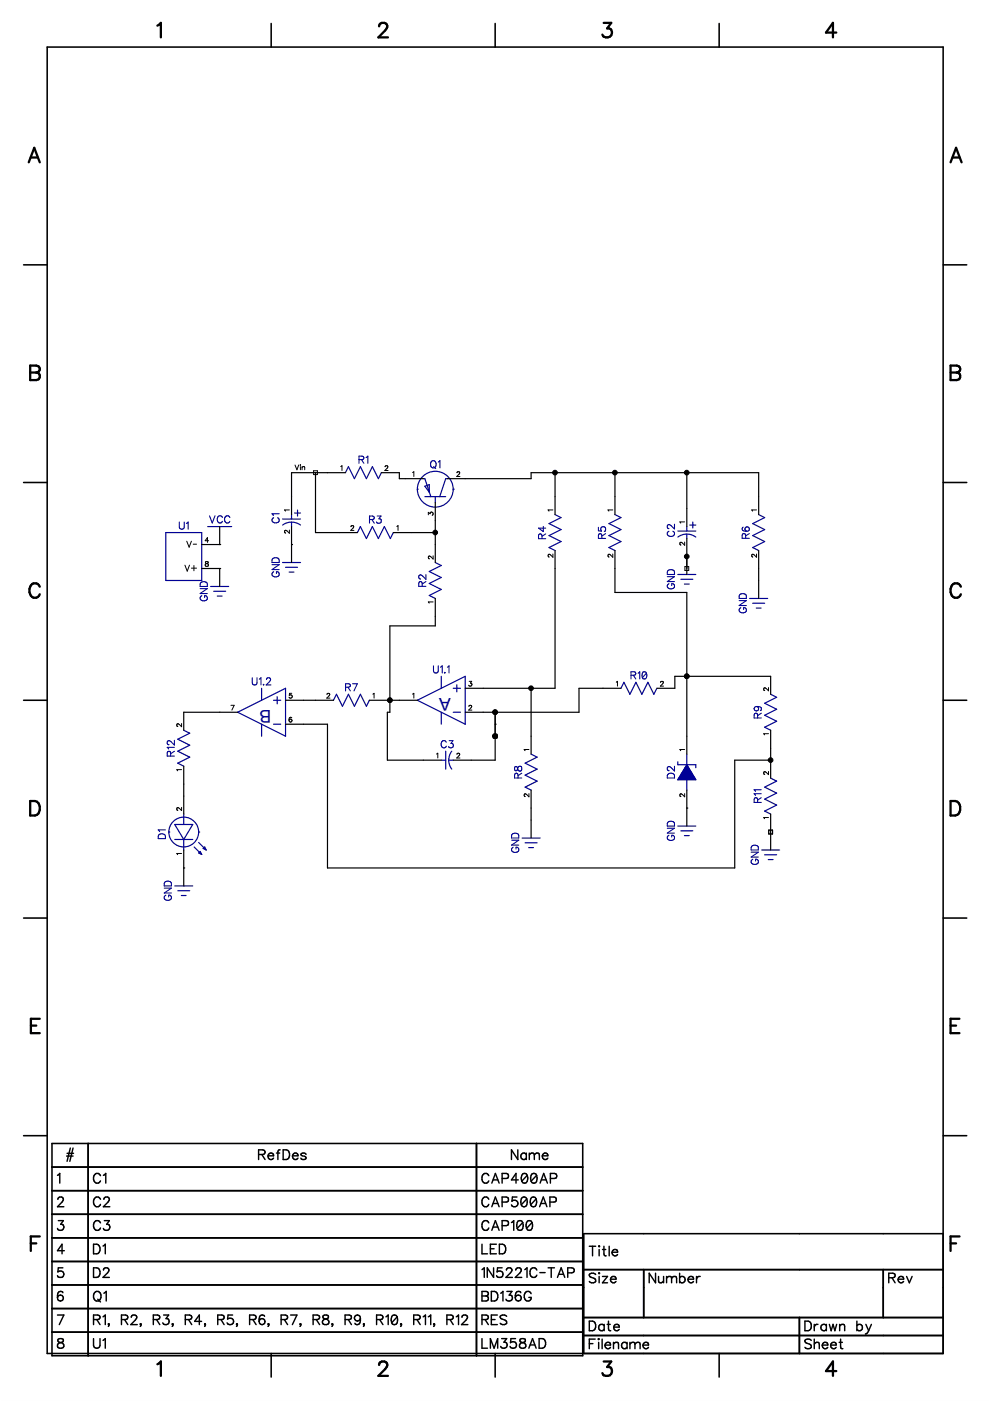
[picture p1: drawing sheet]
<svg xmlns="http://www.w3.org/2000/svg" width="210mm" height="297mm" viewBox="0 0 210 297" stroke-linecap="round" stroke-linejoin="round" font-family="sans-serif">
<g fill="#000" stroke="#000" stroke-width=".21">
<path d="M0 0h210v296.9h-210z"/>
<circle cx="92.3" cy="112.9" r=".49"/>
<circle cx="117.7" cy="100.2" r=".5"/>
<circle cx="130.4" cy="100.2" r=".5"/>
<circle cx="145.6" cy="100.2" r=".5"/>
<circle cx="145.6" cy="118" r=".5"/>
<circle cx="82.7" cy="148.5" r=".49"/>
<circle cx="105" cy="151" r=".5"/>
<circle cx="105" cy="156.1" r=".5"/>
<circle cx="112.6" cy="145.9" r=".49"/>
<circle cx="145.6" cy="143.4" r=".5"/>
<circle cx="163.4" cy="161.2" r=".5"/>
</g>
<path d="M0 0h209.9v296.9h-209.9z" fill="#fff" stroke="#fff" stroke-width=".21"/>
<g fill="none" stroke="#000" stroke-width=".21">
<path d="M62.6 98.6l.4 1 .3-1M63.6 98.6h.1M63.7 98.9v.7M64 98.9v.7M64 99.1l.3-.2 .3 .1v.6M66.5 99.8h.8v.8h-.8zM72.3 98.9l.2-.2v1.1M81.6 99a.31 .31 0 0 1 .3-.3 .31 .31 0 0 1 .3 .2l-.6 .9h.7M39.2 119.8l.5 1.3 .5-1.3M39.6 114.7l.5 1.3 .5-1.3M41 115.4h.7M41.1 119.9v1.1"/>
<path d="M43.6 119.1v.3a.42 .42 0 0 1 .5 .1 .42 .42 0 0 1 0 .5h-.5a.42 .42 0 0 1 0-.5 .42 .42 0 0 1 .5-.1v-.3zM44.2 114.6h-.7l.5-.6v1M61.4 112.4v.7l-.8-.7-.3 .2 .3 .4M61.4 108.1h-1.1l.2 .3M74.4 111.7l.2-.3 .4 .2-.6 .9h.6M84.1 111.6l.3-.2v1.1M87.5 100.2l.2-.2v1M90.8 109.2v-.6l.4 .3a.34 .34 0 0 1 .3-.3 .34 .34 0 0 1 .4 .3 .34 .34 0 0 1-.3 .4M91.8 117.8v.7l-.8-.6-.2 .4 .2 .2M96.9 100.2l.4-.2 .2 .3-.7 .7h.7M117.2 108.1h-1l.2 .3M117.2 117.5v.6l-.8-.6-.2 .4 .2 .2"/>
<path d="M129.9 108.1h-1l.2 .3M129.9 117.5v.6l-.8-.6-.2 .4 .2 .2M145.2 110.7h-1.1l.2 .2M145.2 114.9v.7l-.8-.6-.3 .2 .3 .4M160.4 108.1h-1l.2 .3M160.4 117.5v.6l-.8-.6-.2 .4 .2 .2M40.6 120.5h1.1M91.8 127.6h-1l.2 .3M145.2 120.1h.8v.8h-.8zM37.7 154h.1M38.5 153.4v.7l-.7-.7a.3 .3 0 0 0-.3 .3 .3 .3 0 0 0 .2 .3M49 149.5h.6l-.4 1.1"/>
<path d="M61.3 152.7l.3 .4 .3-.3M61.3 152.7l.3-.2 .3 .2M61.9 147h-.5l-.1 .4a.36 .36 0 0 1 .6 0 .36 .36 0 0 1-.1 .6 .36 .36 0 0 1-.5-.2M61.9 152.2l-.3-.1a.48 .48 0 0 0-.3 .6M61.9 152.7v.1M69.3 147.2l.2-.2 .4 .2-.6 .8h.7M79.1 147.2l.2-.2v1M87.5 147.2l.2-.2v1M92.6 159.9l.2-.2v1M96.9 159.9l.4-.2 .2 .3-.7 .7h.7M99.4 149.8a.31 .31 0 0 1 .3-.3 .31 .31 0 0 1 .3 .2l-.6 .9h.7M99.5 144.5h.5l-.3 .3a.34 .34 0 0 1 .3 .6 .34 .34 0 0 1-.6-.1"/>
<path d="M104.6 155.7h.8v.8h-.8zM112.1 158.9h-1l.2 .3M130.7 144.6l.2-.1v1M140.1 144.7l.2-.2 .3 .1-.6 .9h.7M145.2 158.9h-1.1l.2 .3M162.9 145.8v.7l-.8-.7-.2 .4 .3 .2M162.9 155.6h-1l.2 .2M37.7 171.8h.1M38.5 171.2v.7l-.7-.7-.3 .2 .2 .4M38.5 163.2h-1l.2 .2M112.1 168.3v.6l-.7-.6a.3 .3 0 0 0-.3 .3 .3 .3 0 0 0 .2 .3h.1M145.2 168.3v.6l-.8-.6a.3 .3 0 0 0-.3 .3 .3 .3 0 0 0 .2 .3h.1"/>
<path d="M162.9 163.6v.6l-.7-.6a.3 .3 0 0 0-.3 .3 .3 .3 0 0 0 .2 .3h.1M162.9 173.3h-1l.2 .3M163 176h.8v.8h-.8zM38.5 181h-1l.2 .2"/>
</g>
<g fill="none" stroke="#000" stroke-width=".25">
<path d="M42.8 115.5h3.8M46.6 115.5h.1M46.6 111.6v3.9M61.8 115.5h.1M61.8 111.6v7.7M66.9 100.2v12.7h8.9M73.2 100.2h-11.4v8.9M80.9 100.2h3.8v1.3h5.1M83.4 112.9h8.9M92.3 106.6v12.7M94.8 101.5h17.8v-1.3h48.3v8.9M117.7 100.2v8.9"/>
<path d="M117.7 116.7v29.2h-19.1M130.4 116.7v8.9h15.2v34.3M130.4 100.2v8.9M145.6 118h.1M145.6 100.2v11.4M145.6 114.2v7.6M160.9 116.7v10.2M42.8 120.5h3.8M46.6 120.5h.1M46.6 120.5v3.8M92.3 126.9v5.8h-9.6v18.3h-.6v10.2h11.5M50.4 151h-11.4v3.8"/>
<path d="M60.5 153.6h8.9v30.4h86.4v-22.8h7.6M60.5 148.5h10.2M78.3 148.5h10.2M82.7 148.5h.1M105 153.6h.1M105 156.1h.1M105 151v10.2h-8.9M112.6 145.9v14M131.7 145.9h-8.9v5.1h-24.2M139.3 145.9h3.8v-2.5h20.3v3.8M163.4 154.8v10.2M39 162.4v10.2"/>
<path d="M112.6 167.5v10.2M145.6 171.3h.1M145.6 167.5v7.6M163.4 172.6v7.6M39 184h.1M39 180.2v7.6"/>
</g>
<g fill="none" stroke="#000096" stroke-width=".23">
<path d="M76.1 97.4h.9l.2-.4-.4-.3h-.7v1.5M76.6 97.4l.6 .8M77.6 97l.4-.3v1.5M91.6 97.8a.71 .71 0 0 1 .9 .6 .71 .71 0 0 1-.9 .7l-.3-.5v-.6zM91.9 98.9l.5 .5M92.9 98l.4-.3v1.5M38 110.7v1.1l.1 .2 .4 .2 .5-.2 .1-1.3M39.5 111l.4-.3v1.5M44.4 109.4l.6 1.5 .6-1.5M47.2 109.7a.56 .56 0 0 0-.7-.3 .56 .56 0 0 0-.4 .5v.4a.56 .56 0 0 0 .4 .6 .56 .56 0 0 0 .7-.4M48.7 109.7a.63 .63 0 0 0-.8-.3 .63 .63 0 0 0-.3 .9 .58 .58 0 0 0 .5 .6 .58 .58 0 0 0 .6-.4M57.7 119.7h1.5l-1.5 1.1h1.5"/>
<path d="M57.9 118.4l.4-.2 .7 .2 .2 .4v.5h-1.5v-.5zM58 109.8a.56 .56 0 0 0-.3 .6 .56 .56 0 0 0 .6 .5 .64 .64 0 0 0 .8-.2 .64 .64 0 0 0-.1-.9h-.2M59.2 108.9h-1.5l.3 .4M78.3 110.1h.9l.2-.3-.1-.2-1-.2v1.5M78.9 110.1l.5 .8M80 109.4h.8l-.5 .6a.52 .52 0 0 1 .5 .5 .52 .52 0 0 1-.4 .5 .52 .52 0 0 1-.6-.3M114.9 114.2l-.1-.9h-.5l-.1 .9h1.5M115.2 111.6v1.1l-1-.7h1.5M115.7 113.2l-.8 .5M126.9 111.8v.7l.6 .1a.54 .54 0 0 1 0-.8 .54 .54 0 0 1 .8 .1 .54 .54 0 0 1-.2 .8M127.6 114.2l-.1-.9-.2-.2-.3 .1-.1 1h1.5M128.4 113.1l-.8 .6"/>
<path d="M141.8 112.6a.56 .56 0 0 0-.3 .7 .56 .56 0 0 0 .6 .4 .64 .64 0 0 0 .8-.2 .64 .64 0 0 0-.1-.8l-.2-.1M143 111.1v1.1l-.7-.8-.5-.2-.3 .3v.3l.3 .3M157.6 111.8a.44 .44 0 0 0-.2 .6l1 .2M158.1 114.1l-.1-.8-.2-.2-.3 .1-.1 .9h1.5M158.9 113.1l-.8 .5M42.4 124.8h1.6l-1.6 1h1.6M42.5 123.6a.85 .85 0 0 1 1.5 .2v.5h-1.6zM42.8 126.3a.56 .56 0 0 0-.4 .6 .56 .56 0 0 0 .6 .5 .63 .63 0 0 0 .8-.2 .63 .63 0 0 0 0-.8l-.4-.1v.4M58 121.2a.56 .56 0 0 0-.3 .7 .56 .56 0 0 0 .6 .4 .63 .63 0 0 0 .8-.2 .63 .63 0 0 0-.1-.8l-.4-.1v.4M89.5 124.3l-.1-.8-.2-.2-.3 .1-.1 .9h1.5M90.3 121.8v1l-.7-.7-.5-.2-.2 .1-.1 .5 .4 .3M90.3 123.3l-.8 .5"/>
<path d="M141.5 122.3h1.5l-1.5 1h1.5M141.6 121.1a.86 .86 0 0 1 1.4 .2v.5h-1.5zM141.8 123.8a.56 .56 0 0 0-.3 .6 .56 .56 0 0 0 .6 .5 .63 .63 0 0 0 .8-.2 .63 .63 0 0 0-.1-.9h-.4v.3M156.7 127.3h1.5l-1.5 1.1h1.5M156.8 126.1a.86 .86 0 0 1 1.4 .3v.5h-1.5zM157.1 128.8a.56 .56 0 0 0-.4 .7 .56 .56 0 0 0 .6 .4 .63 .63 0 0 0 .8-.1 .63 .63 0 0 0-.1-.9l-.3-.1v.4M37 157v1l-.7-.7-.5-.3-.3 .3v.3l.3 .3M37 159.3l-.8 .5M37 158.5h-1.5l.3 .3M53.5 143.7v1.1a.51 .51 0 0 0 .5 .4 .51 .51 0 0 0 .5-.4v-1.1M55 144l.3-.3v1.5M55.9 145.1v.1z"/>
<path d="M56.5 144.1l.3-.4h.3l.3 .3-.2 .5-.8 .7h1M73.3 145.7l.8-.1 .2-.2-.1-.3-.9-.1v1.5M73.8 145.7l.5 .8M74.7 145h1.1l-.8 1.5M91.9 141.2v1.1a.51 .51 0 0 0 .5 .4 .51 .51 0 0 0 .5-.4v-1.1M93.4 141.5l.4-.3v1.5M94.3 142.6v.1zM94.6 157.4a.57 .57 0 0 0-.6-.4 .57 .57 0 0 0-.5 .6 .64 .64 0 0 0 .2 .8 .64 .64 0 0 0 .8 0l.1-.2M94.9 141.5l.3-.3v1.5M95.2 157h.8l-.4 .6a.51 .51 0 0 1 .4 .8 .51 .51 0 0 1-.9-.1M133.8 143.2l.9-.1v-.5l-.9-.2v1.6M134.3 143.2l.5 .8"/>
<path d="M135.3 142.7l.3-.3v1.6M137.1 142.7a.46 .46 0 0 0-.5-.3 .46 .46 0 0 0-.4 .3v1M137.1 142.7v.4a.65 .65 0 0 1-.5 .9l-.4-.3M137.1 142.7l-.9 1M160.4 149.8a.71 .71 0 0 1 1 .6l-.2 .3M160.6 152.2v-.8l-.3-.2-.3 .1-.1 .9h1.5M161.4 151.2l-.8 .5M33.6 177.1a.86 .86 0 0 1 1.5 .2v.5h-1.6zM35.1 176h-1.6l.4 .3M36.2 160.3l-.1-.9-.2-.1-.4 .1v.9h1.5M108.5 178.1h1.5l-1.5 1.1h1.5M108.7 176.8l.4-.1 .7 .1 .1 .1 .1 .8h-1.5v-.5z"/>
<path d="M108.8 179.6a.56 .56 0 0 0-.3 .7 .56 .56 0 0 0 .6 .4 .63 .63 0 0 0 .8-.2 .63 .63 0 0 0-.1-.8l-.4-.1v.4M109.2 162.6a.5 .5 0 0 0 .3 .8l.3-.5a.44 .44 0 0 1 .4-.4 .44 .44 0 0 1 .4 .3l-.1 .6a.58 .58 0 0 1-.6-.1 .58 .58 0 0 1-.2-.6l-.2-.2zM109.8 165v-.9l-.3-.2-.2 .1-.2 1h1.5M110.6 163.9l-.8 .5M141.5 175.6h1.5l-1.5 1h1.5M141.6 164.2a.84 .84 0 0 1 1.4 .2v.6h-1.5zM141.6 174.4a.86 .86 0 0 1 1.4 .2v.5h-1.5zM141.8 177.1a.56 .56 0 0 0-.3 .6 .56 .56 0 0 0 .6 .5 .63 .63 0 0 0 .8-.2 .63 .63 0 0 0-.1-.8l-.4-.1v.4M143 162.5v1l-.7-.8-.5-.2-.2 .2-.1 .4 .4 .3M159.5 179.3l.3-.1 .8 .1 .2 .4v.5h-1.5v-.5zM160.6 170.1v-.8l-.3-.2-.3 .1-.1 .9h1.5M161.4 169.1l-.8 .5"/>
<path d="M161.4 168.3h-1.5l.3 .3M161.4 167.4h-1.5l.3 .4M34.8 188.3h1.5l-1.5 1h1.5M34.9 187.1a.86 .86 0 0 1 1.4 .2v.5h-1.5zM35.2 189.8a.56 .56 0 0 0-.4 .6 .56 .56 0 0 0 .6 .5 .63 .63 0 0 0 .8-.2 .63 .63 0 0 0-.1-.8l-.3-.1v.4M159.3 180.7h1.5l-1.5 1h1.5M159.6 182.2a.56 .56 0 0 0-.3 .6 .56 .56 0 0 0 .5 .5 .63 .63 0 0 0 .9-.2 .63 .63 0 0 0-.1-.9h-.4v.4"/>
<circle cx="158.4" cy="112.2" r=".47"/>
<circle cx="160.4" cy="150.3" r=".48"/>
</g>
<g fill="none" stroke="#000096" stroke-width=".25">
<path d="M35.1 112.9h7.7v10.2h-7.7zM44 111.6h5.1M59.9 110h3.8M59.9 119.3h3.8M59.9 111.3a3.2 3.2 0 0 1 3.8 0M61.8 109.1v.9M61.8 110.7v.9M62.4 108.8h1.3M63.1 108.1v1.3M73.2 100.2l.7-1.3 1.2 2.6 1.3-2.6 1.3 2.6 1.3-2.6 1.2 2.6 .7-1.3M75.8 112.9l.6-1.3 1.3 2.6 1.3-2.6 1.2 2.6 1.3-2.6 1.3 2.6 .6-1.3M88.5 103.7h.1"/>
<path d="M88.5 103.7a3.8 3.8 0 0 1 3.8-3.8 3.8 3.8 0 0 1 3.8 3.8M88.5 103.7a3.8 3.8 0 0 0 3.8 3.8 3.8 3.8 0 0 0 3.8-3.8M89.8 101.5h.3l1.2 3.8M90.1 105.3h4.4M90.1 103.1l.9-.3v1.6zM92.3 105.3v1.3M92.3 119.3l1.3 .6-2.6 1.3 2.6 1.2-2.6 1.3 2.6 1.3-2.6 1.2 1.3 .7M94.8 101.5h-.3l-1.3 3.8M96.1 103.7h.1M117.7 109.1l1.3 .6-2.6 1.3 2.6 1.3-2.6 1.3 2.6 1.2-2.6 1.3 1.3 .6M130.4 109.1l1.3 .6-2.6 1.3 2.6 1.3-2.6 1.3 2.6 1.2-2.6 1.3 1.3 .6M143.7 112.6h3.8"/>
<path d="M143.7 113.9a3.2 3.2 0 0 1 3.8 0M145.6 111.6v1M145.6 113.2v1M146.3 111.3h1.2M146.9 110.7v1.3M160.9 109.1l1.2 .6-2.5 1.3 2.5 1.3-2.5 1.3 2.5 1.2-2.5 1.3 1.3 .6M44.7 124.3h3.8M45.3 125.4h2.5M46.1 126.4h1M60.5 120.3h2.6M61.3 121.3h1M143.7 121.8h3.8"/>
<path d="M144.3 122.8h2.6M145.1 123.8h1M159 126.9h3.8M159.6 127.9h2.5M160.3 128.9h1.1M39 154.8l1.2 .7-2.5 1.2 2.5 1.3-2.5 1.3 2.5 1.2-2.5 1.3 1.3 .6M50.4 151l10.1-5.1v10.2zM55.5 145.9v2.6M55.5 153.6v2.5M58 153.6h1.5M58 148.5h1.5M58.8 147.7v1.5"/>
<path d="M70.7 148.5l.6-1.3 1.3 2.5 1.3-2.5 1.2 2.5 1.3-2.5 1.3 2.5 .6-1.2M88.5 148.5l10.1-5.1v10.2zM93.6 143.4v2.5M93.6 151v2.6M94.5 159.3v3.8M95.8 159.3a3.2 3.2 0 0 0 0 3.8M96.1 151h1.5M96.1 145.9h1.5M96.9 145.2v1.5M112.6 159.9l1.3 .6-2.6 1.3 2.6 1.3-2.6 1.2 2.6 1.3-2.6 1.3 1.3 .6M131.7 145.9l.6-1.2 1.3 2.5 1.2-2.5 1.3 2.5 1.3-2.5 1.2 2.5 .7-1.3M145.6 159.9v2.2"/>
<path d="M163.4 147.2l1.3 .6-2.6 1.3 2.6 1.3-2.6 1.2 2.6 1.3-2.6 1.3 1.3 .6M35.8 176.4h.1M35.8 176.4a3.2 3.2 0 0 1 3.2-3.2 3.2 3.2 0 0 1 3.1 3.2M35.8 176.4a3.2 3.2 0 0 0 3.2 3.2 3.2 3.2 0 0 0 3.1-3.2M37.1 178h3.8M37.1 174.8h3.8l-1.9 3.2zM39 172.6v2.2M39 178v2.2M41.2 179.6l1.6 1.6M42.1 176.4h.1M42.1 178.6l1.6 1.6M43.1 179.9l.3-.3 .3 .6z"/>
<path d="M93.6 161.2h.9M95.1 161.2h1M110.7 177.7h3.8M111.3 178.7h2.6M112.1 179.7h1M143.7 161.5v.6h3.8v.7M143.7 175.1h3.8M144.3 176.2h2.6M145.1 177.2h1M145.6 165.3v2.2M145.6 162.1l1.9 3.2h-3.8zM163.4 165l1.3 .6-2.6 1.3 2.6 1.3-2.6 1.2 2.6 1.3-2.6 1.3 1.3 .6"/>
<path d="M37.1 187.8h3.8M37.7 188.9h2.5M38.4 189.9h1.1M42.4 180.5l.4 .7-.7-.3zM161.5 180.2h3.8M162.1 181.2h2.6M162.9 182.2h1"/>
</g>
<path d="M145.6 162.1l1.9 3.2h-3.8z" fill="#000096" stroke="#000096" stroke-width=".21"/>
<g fill="none" stroke="#000" stroke-width=".3">
<path d="M12.2 249.2l.5-.4v2M12.3 254.3l.4-.5h.4l.2 .2a.62 .62 0 0 1-.1 .9l-1 1h1.3M12.4 258.8h1l-.5 .8a.69 .69 0 0 1 .6 1 .69 .69 0 0 1-1.2 0l-.1-.2M14.1 245.1h1.4M14.2 244.5h1.4M14.9 243.4l-.7 2.8M15.5 243.4l-.7 2.8M21.3 254.3a.76 .76 0 0 0-.9-.5 .76 .76 0 0 0-.6 .8 .84 .84 0 0 0 .3 1.1 .84 .84 0 0 0 1.1-.2l.1-.2M21.3 259.3a.76 .76 0 0 0-.9-.5 .76 .76 0 0 0-.6 .8 .9 .9 0 0 0 .2 .9 .9 .9 0 0 0 1 .3l.3-.5M21.3 249.3a.76 .76 0 0 0-.9-.5 .76 .76 0 0 0-.6 .8 .9 .9 0 0 0 .2 .9 .9 .9 0 0 0 1 .2l.3-.3M21.9 249.2l.5-.4v2M22 254.3l.1-.3a.65 .65 0 0 1 .9-.1l.1 .1a.62 .62 0 0 1-.2 .9l-1 1h1.4"/>
<path d="M22.1 258.8h1.1l-.6 .8a.69 .69 0 0 1 .6 1 .69 .69 0 0 1-1.2 0l-.1-.2M54.8 244.8h.9a.52 .52 0 0 0 .5-.6l-.5-.4h-.9v2M55.5 244.8l.7 1M56.8 245.1a.64 .64 0 0 0 .4 .7 .64 .64 0 0 0 .8-.3M57.1 244.6a.55 .55 0 0 1 .6-.1 .55 .55 0 0 1 .3 .6h-1.2zM58.6 244.5h.7M59.4 243.8l-.4 .1-.1 .3v1.6M60 243.8a1.11 1.11 0 0 1 1.3 .6 1.11 1.11 0 0 1-.3 1.3l-1 .1zM62 245.1a.64 .64 0 0 0 .4 .7 .64 .64 0 0 0 .8-.3M62.3 244.6a.55 .55 0 0 1 .6-.1 .55 .55 0 0 1 .3 .6h-1.2zM64.9 244.8a.62 .62 0 0 0-1.1 0l.3 .3 .7 .2 .1 .2a.63 .63 0 0 1-1.1 0M103.6 254.3a.75 .75 0 0 0-.8-.5 .75 .75 0 0 0-.6 .8 .89 .89 0 0 0 .2 1 .89 .89 0 0 0 1 .1l.2-.4"/>
<path d="M103.6 259.3a.75 .75 0 0 0-.8-.5 .75 .75 0 0 0-.6 .8 .89 .89 0 0 0 .2 1 .89 .89 0 0 0 1 .2l.2-.5M103.6 249.3a.75 .75 0 0 0-.8-.5 .75 .75 0 0 0-.6 .8 .89 .89 0 0 0 .2 1 .89 .89 0 0 0 1 .1l.2-.3M104.3 250.8l.7-2 .8 2M104.3 255.9l.7-2.1 .8 2.1M104.6 250.2h.9M104.6 255.2h.9M106.5 254.9l1.1-.1 .2-.3-.1-.5-.4-.2h-.8v2.1M106.5 259.9l1.1-.1 .2-.3-.1-.5-.4-.2h-.8v2.1M106.5 249.9l1.1-.1 .2-.3-.1-.5-.4-.2h-.8v2M108.4 259.2l.5-.4v2.1M109.6 253.8h-1l-.1 .9a.72 .72 0 0 1 1.1 0 .72 .72 0 0 1-.1 1.1 .72 .72 0 0 1-1.1-.4M109.8 243.8v2l-1.4-2v2"/>
<path d="M109.9 250.2h-1.5l1-1.4v2M110.8 259.2a.62 .62 0 0 0-.6-.4 .62 .62 0 0 0-.5 .4v1.2M110.8 259.2a1.04 1.04 0 0 1-.7 1.7l-.3-.1-.1-.4M110.8 259.2l-1.1 1.2M111.6 244.8a.65 .65 0 0 0-1-.1 .65 .65 0 0 0 0 .9 .65 .65 0 0 0 1-.1M111.6 244.5v1.3M111.7 254.2a.62 .62 0 0 0-.6-.4 .62 .62 0 0 0-.6 .4v1.2M111.7 254.2a1.04 1.04 0 0 1-.7 1.7l-.5-.5M111.7 254.2l-1.2 1.2M111.8 249.2a.62 .62 0 0 0-.6-.4 .62 .62 0 0 0-.6 .4v1.2M111.8 249.2a1.04 1.04 0 0 1-.7 1.6l-.5-.4M111.8 249.2l-1.2 1.2"/>
<path d="M112.2 244.9l.5-.4 .5 .1 .1 .3M112.2 244.5v1.3M112.8 259.2a.62 .62 0 0 0-.6-.4 .62 .62 0 0 0-.6 .4v1.2M112.8 259.2a1.04 1.04 0 0 1-.7 1.7l-.5-.5M112.8 259.2l-1.2 1.2M113.3 244.9l.5-.4 .5 .1 .1 1.2M113.3 244.9v.9M113.7 254.2a.62 .62 0 0 0-.6-.4 .62 .62 0 0 0-.6 .4v1.2M113.7 254.2a1.05 1.05 0 0 1-.7 1.7l-.3-.2-.2-.3M113.7 254.2l-1.2 1.2M113.8 249.2a.62 .62 0 0 0-.6-.4 .62 .62 0 0 0-.6 .4v1.2M113.8 249.2a1.04 1.04 0 0 1-.7 1.6l-.5-.4"/>
<path d="M113.8 249.2l-1.2 1.2M114.4 255.9l.8-2.1 .8 2.1M114.5 250.8l.8-2 .8 2M114.7 255.2h1M114.8 250.2h1M115 245.1a.64 .64 0 0 0 .4 .7 .64 .64 0 0 0 .8-.3M115.1 244.8a.57 .57 0 0 1 .6-.3 .57 .57 0 0 1 .5 .6h-1.2zM116.6 254.9l1.2-.1 .1-.3v-.5l-.4-.2h-.9v2.1M116.7 249.9l1.2-.1 .1-.3a.55 .55 0 0 0-.4-.7h-.9v2M12.2 278.8h1.3l-.9 2M13.3 268.8h-.9l-.1 .9a.72 .72 0 0 1 1.1-.1 .72 .72 0 0 1-.2 1.1 .72 .72 0 0 1-1-.2M13.3 274.1a.59 .59 0 0 0-.5-.3 .59 .59 0 0 0-.5 .4l-.1 1"/>
<path d="M13.6 265.2h-1.4l1-1.4v2M19.8 268.8h.7a1.08 1.08 0 0 1 .7 1 1.08 1.08 0 0 1-.7 1h-.7zM19.8 279.8h.9a.52 .52 0 0 0 .5-.6l-.5-.4h-.9v2M19.8 263.8h.7a1.08 1.08 0 0 1 .7 1 1.08 1.08 0 0 1-.7 1h-.7zM20 274.1l.2-.2a.97 .97 0 0 1 1.2 .4 .97 .97 0 0 1-.2 1.3 .77 .77 0 0 1-.9 .2 .77 .77 0 0 1-.5-.7zM20.5 279.8l.7 1M20.7 275.5l.6 .5M21.8 264.2l.5-.4v2M21.8 279.2l.5-.4v2M21.9 269.3l.1-.3a.65 .65 0 0 1 .9-.1l.1 .1a.66 .66 0 0 1-.2 .9l-1 .9h1.4M22 274.2l.5-.4v2M25.8 279.8l1.1-.1 .2-.3-.1-.4-.4-.2h-.8v2"/>
<path d="M26.4 279.8l.7 1M27.8 279.3l.1-.3a.66 .66 0 0 1 1 0v.6l-1.2 1.2h1.4M32.5 279.8h.9a.52 .52 0 0 0 .5-.6l-.5-.4h-.9v2M33.2 279.8l.7 1M34.7 278.8h1.1l-.6 .8a.68 .68 0 0 1 .5 1.1 .68 .68 0 0 1-1.2-.2M39.3 279.8h.9a.51 .51 0 0 0 .5-.6l-.5-.4h-.9v2M40 279.8l.7 1M46.2 279.8l1.1-.1 .2-.3-.1-.4-.4-.2h-.8v2M46.9 279.8l.6 1M49.3 278.8h-.9l-.1 .9a.73 .73 0 0 1 1 0 .73 .73 0 0 1-.1 1 .73 .73 0 0 1-1-.2M52.9 279.8h.9a.52 .52 0 0 0 .5-.6l-.5-.4h-.9v2M53.6 279.8l.7 1"/>
<path d="M56.1 279.1a.59 .59 0 0 0-.6-.3 .59 .59 0 0 0-.5 .4l-.1 1M59.6 279.8h.9a.51 .51 0 0 0 .5-.6l-.5-.4h-.9v2M60.3 279.8l.7 1M61.6 278.8h1.4l-1 2M66.4 279.8l1.2-.1a.44 .44 0 0 0 0-.8l-1.2-.1v2M67.1 279.8l.7 1M68.6 278.9a.39 .39 0 0 0 .2 .7 .73 .73 0 0 1 .8 .3 .73 .73 0 0 1-.1 .8 .82 .82 0 0 1-1.1-.2 1.02 1.02 0 0 1 1.1-1l.1-.4a.77 .77 0 0 0-1-.2zM73.2 279.8l1.1-.1 .2-.3-.1-.4-.4-.2h-.8v2M73.9 279.8l.6 1M76.4 279.5a.95 .95 0 0 1-.8 1.3l-.4-.2M79.8 279.8l1.2-.1 .2-.3-.1-.4-.4-.2h-.9v2M80.5 279.8l.7 1"/>
<path d="M81.8 279.2l.5-.4v2M84.2 279.2a.63 .63 0 0 0-.6-.4 .63 .63 0 0 0-.6 .4v1.3M84.2 279.2a1.8 1.8 0 0 1-.2 1.5 .65 .65 0 0 1-1-.2M84.2 279.2l-1.2 1.3M87.7 279.8h.9a.52 .52 0 0 0 .5-.6l-.5-.4h-.9v2M88.4 279.8l.7 1M89.7 279.2l.5-.4v2M90.8 279.2l.5-.4v2M94.8 279.8h.8a.51 .51 0 0 0 .5-.6l-.5-.4h-.8v2M95.4 279.8l.7 1M96.7 279.2l.5-.4v2M98 279.3v-.3a.66 .66 0 0 1 1.1 .2l-.3 .7-1 .9h1.4"/>
<path d="M102.2 273.8l1.2 .1 .1 .5-.1 .3-.3 .1a.54 .54 0 0 1 .4 .3 .54 .54 0 0 1-.1 .6l-1.2 .1zM102.2 279.8l1.2-.1 .1-.3-.1-.4-.3-.2h-.9v2M102.2 263.8v2h1.2M102.2 269.2l.5-.4v2M102.2 274.8h.9M102.9 279.8l.6 1M104 264.8h.8M104.2 273.8h.7a1.08 1.08 0 0 1 .7 1 1.08 1.08 0 0 1-.7 1h-.7zM104.2 279.8h.8M104.3 260.9l.7-2.1 .8 2.1M104.6 260.2h.9M104.7 268.8v2l-1.4-2v2"/>
<path d="M105.2 263.8h-1.2v2h1.2M105.4 278.8h-1.2v2h1.2M105.9 263.8h.6a1.08 1.08 0 0 1 .7 1 1.08 1.08 0 0 1-.7 1h-.6zM106.2 274.2l.4-.4v2M106.5 268.8h-1l-.1 .9a.72 .72 0 0 1 1.1 0 .72 .72 0 0 1-.2 1 .72 .72 0 0 1-1-.2M107.4 269.3l.4-.5 .5 .1a.45 .45 0 0 1 .1 .7l-1.1 1.2h1.3M107.4 279.1a.79 .79 0 0 0-1.3 .2l.4 .4a1.07 1.07 0 0 1 .9 .6v.3a.92 .92 0 0 1-1.3 0M107.5 273.8h1l-.5 .8a.68 .68 0 0 1 .6 .9 .68 .68 0 0 1-1.1 .2l-.2-.2M109.4 269.3l.4-.5h.3l.3 .2a.63 .63 0 0 1-.2 .9l-.9 .9h1.3M110.4 274.1a.59 .59 0 0 0-.5-.3 .59 .59 0 0 0-.5 .4l-.1 1M111.3 269.2l.4-.4v2M112.6 274.3a.75 .75 0 0 0-.8-.5 .75 .75 0 0 0-.6 .8 .89 .89 0 0 0 .1 .9 .89 .89 0 0 0 1 .2l.3-.3v-.3h-.5"/>
<path d="M113.8 269.3a.74 .74 0 0 0-.8-.5 .74 .74 0 0 0-.6 .8 .87 .87 0 0 0 .2 1 .87 .87 0 0 0 .9 .1l.3-.3M114.5 269.8h1.1M116.2 268.8h1.4M116.9 268.8v2M118.2 270.8l.8-2 .7 2M118.5 270.2h1M120.4 269.9h.8a.54 .54 0 0 0 .5-.7l-.5-.4h-.8v2M124.9 264.2h1.4M125.6 264.2v2.1M126.3 270.2a.77 .77 0 0 0-1.4 .2l.2 .3 1 .4 .2 .6a.91 .91 0 0 1-1.4 0M126.9 264.2h.2zM126.9 269.9h.2z"/>
<path d="M127 264.9v1.4M127 270.6v1.4M127.7 264.9h.7M127.7 270.6h1.1l-1.1 1.4h1.1M128 264.2v1.7l.1 .3 .4 .1M129.2 264.2v2.1M129.4 271.2a.65 .65 0 0 0 .4 .7 .65 .65 0 0 0 .8-.2M129.5 270.9a.57 .57 0 0 1 .7-.3 .57 .57 0 0 1 .4 .6h-1.2zM129.8 265.5a.65 .65 0 0 0 .4 .7 .65 .65 0 0 0 .7-.2M130.1 265l.2-.1a.5 .5 0 0 1 .6 .6h-1.1zM139 269.9v2.1l-1.4-2.1v2.1M139.6 270.6l.1 1.3 .5 .1 .5-.4"/>
<path d="M140.7 270.6v1.4M141.3 271l.5-.4 .5 .1 .1 .3M141.3 270.6v1.4M142.4 271l.5-.4 .5 .1 .1 1.3M142.4 271v1M144.1 270.9a.65 .65 0 0 1 1-.1 .65 .65 0 0 1 0 1 .65 .65 0 0 1-1-.1M144.1 269.9v2.1M145.9 271.2a.65 .65 0 0 0 .4 .7 .65 .65 0 0 0 .7-.2M146.2 270.7h.7l.1 .5h-1.1zM147.7 270.6v1.4M148.5 270.6a.62 .62 0 0 0-.8 .6M188.4 270.9l1.2-.1 .2-.3-.1-.4-.4-.2h-.9v2.1"/>
<path d="M189.1 270.9l.7 1.1M190.4 271.2a.65 .65 0 0 0 .4 .7 .65 .65 0 0 0 .8-.2M190.7 270.7l.2-.1a.53 .53 0 0 1 .7 .6h-1.2zM192.2 270.6l.6 1.4 .6-1.4M12.4 283.9a.39 .39 0 0 0 .2 .7 .73 .73 0 0 1 .8 .3 .73 .73 0 0 1-.1 .8 .8 .8 0 0 1-1.1-.2 .79 .79 0 0 1 1-.9 .39 .39 0 0 0 .1-.7zM19.8 283.8v1.5a.69 .69 0 0 0 .7 .6 .69 .69 0 0 0 .7-.6v-1.5M21.8 284.2l.5-.4v2M23 280.6v.2zM23.1 280.7l-.1 .5M29.8 280.6v.2zM29.9 280.7l-.2 .5M36.5 280.7h.2z"/>
<path d="M36.7 280.7l-.2 .5M42.7 280.2h-1.4l1-1.4v2M43.5 280.6v.2zM43.6 280.7l-.2 .5M50.2 280.6v.2zM50.3 280.7l-.2 .5M56.8 280.7h.2zM57 280.7l-.2 .5M63.6 280.7h.2zM63.8 280.7l-.2 .5M70.4 280.6v.2zM70.5 280.7l-.1 .5"/>
<path d="M77.1 280.6v.2zM77.2 280.7l-.1 .5M84.9 280.7h.2zM85.1 280.7l-.2 .5M91.9 280.7h.2zM92.1 280.7l-.2 .5M102.2 283.8v2h1.2M104 285.8v-2l.8 2 .7-2v2M106.4 283.8h1l-.6 .8a.69 .69 0 0 1 .6 1.1 .69 .69 0 0 1-1.2-.2M109.3 283.8h-1l-.1 .9a.73 .73 0 0 1 1.1 0 .73 .73 0 0 1-.1 1 .73 .73 0 0 1-1.1-.2M110.3 283.9a.41 .41 0 0 0 .2 .7 .75 .75 0 0 1 .8 .3 .75 .75 0 0 1 0 .8 .83 .83 0 0 1-1.2-.2 .82 .82 0 0 1 1-.9 .42 .42 0 0 0 .2-.7zM112.1 285.8l.8-2 .8 2"/>
<path d="M112.4 285.2h1M114.3 283.8h.7a1.08 1.08 0 0 1 .7 1 1.08 1.08 0 0 1-.7 1h-.7zM124.9 280.1h.7a1.09 1.09 0 0 1 .7 1 1.09 1.09 0 0 1-.7 1h-.7zM124.9 284.9h.8M126.2 283.9h-1.3v2M126.9 284.6v1.3M126.9 283.8v.2zM127.7 283.9v2M128.1 281.1a.65 .65 0 0 0-1-.1 .65 .65 0 0 0 0 .9 .65 .65 0 0 0 1 0M128.1 280.8v1.3M128.3 285.2a.65 .65 0 0 0 .4 .7 .65 .65 0 0 0 .7-.2M128.4 284.9a.56 .56 0 0 1 .6-.3 .56 .56 0 0 1 .4 .6h-1.1z"/>
<path d="M128.7 280.8h.7M129 280.1v1.7l.1 .2 .4 .1M130.1 285l.5-.4 .4 .1 .1 1.2M130.1 284.6v1.3M130.1 281.4a.64 .64 0 0 0 .4 .7 .64 .64 0 0 0 .8-.2M130.4 280.9l.2-.1a.53 .53 0 0 1 .7 .6h-1.2zM132.9 284.9a.65 .65 0 0 0-.9-.1 .65 .65 0 0 0 0 1 .65 .65 0 0 0 .9-.1M132.9 284.6v1.3M133.6 285l.4-.4 .5 .1 .1 .3M133.6 284.6v1.3M134.6 285l.5-.4 .5 .1 .1 1.2M134.6 285v.9"/>
<path d="M136.3 285.2a.65 .65 0 0 0 .4 .7 .65 .65 0 0 0 .8-.2M136.4 284.9a.57 .57 0 0 1 .7-.3 .57 .57 0 0 1 .4 .6h-1.2zM170.7 280.1h.6a1.09 1.09 0 0 1 .7 1 1.09 1.09 0 0 1-.7 1h-.6zM172 284.2a.77 .77 0 0 0-1.3 .2l.1 .3 .8 .3a.54 .54 0 0 1 .4 .7 .9 .9 0 0 1-1.3 0M172.6 285l.5-.4 .5 .1 .1 1.2M172.6 280.8v1.3M172.6 283.9v2M173.4 280.8a.64 .64 0 0 0-.8 .6M174.3 285.2a.64 .64 0 0 0 .4 .7 .64 .64 0 0 0 .8-.2M174.6 284.7l.2-.1a.52 .52 0 0 1 .7 .6h-1.2zM175.2 281.1a.65 .65 0 0 0-1-.1 .65 .65 0 0 0 0 .9 .65 .65 0 0 0 1 0M175.2 280.8v1.3"/>
<path d="M175.8 280.8l.4 1.3 .4-1.3 .4 1.3 .4-1.3M176.1 285.2a.65 .65 0 0 0 .4 .7 .65 .65 0 0 0 .8-.2M176.2 284.9a.56 .56 0 0 1 .7-.3 .56 .56 0 0 1 .4 .6h-1.2zM177.9 284.6h.7M178 281.2l.5-.4 .5 .1 .1 1.2M178 280.8v1.3M178.2 283.9v1.7l.1 .2 .4 .1M181.7 281.1a.65 .65 0 0 1 .9-.1 .65 .65 0 0 1 0 .9 .65 .65 0 0 1-.9 0M181.7 280.1v2M183.6 280.8l.6 1.3M184.2 282.1a.78 .78 0 0 1-.7 .7M184.8 280.8l-.6 1.3"/>
<circle cx="12.8" cy="275.2" r=".63"/>
<circle cx="75.8" cy="279.4" r=".63"/>
<circle cx="109.9" cy="275.2" r=".64"/>
<circle cx="55.6" cy="280.2" r=".63"/>
</g>
<g fill="none" stroke="#000" stroke-width=".33">
<path d="M10 10h190v277h-190zM57.5 5v5M105 5v5M152.5 5v5M5 56.2h5M200 56.2h5M5 102.3h5M200 102.3h5M5 148.5h5M200 148.5h5M5 194.6h5M200 194.6h5"/>
<path d="M5 240.8h5M11 242.4h112.5v45h-112.5zM11 247.4h112.5M11 252.4h112.5M11 257.5h112.5M18.7 242.4v45M101 242.4v45M200 240.8h5M11 262.5h112.5M11 267.5h112.5M11 272.4h112.5M11 277.4h112.5"/>
<path d="M123.8 269.2h76.2M123.8 279.3h76.2M136.5 269.2v10.1M169.5 279.3v7.7M187.3 269.2v10.1M200 261.6h-76.2v25.4M11 282.4h112.5M57.5 287v5M105 287v5M123.8 283.2h76.2M152.5 287v5"/>
</g>
<g fill="none" stroke="#000" stroke-width=".48">
<path d="M33.4 5.4l.7-.5v3M80.4 5.6a.73 .73 0 0 1 .6-.7h.5a.75 .75 0 0 1 .5 1.1l-1.8 1.9h2.1M128 4.9h1.6l-.9 1.1a.98 .98 0 0 1 1.1 1.1 .98 .98 0 0 1-1.3 .8l-.5-.1-.3-.5M177.3 6.9h-2.2l1.5-2v3M6.1 34.4l1.2-3.1 1.1 3.1M6.5 33.4h1.5M201.5 34.4l1.2-3.1 1.2 3.1M202 33.4h1.4M6.4 77.5h1.3l.5 .2a.73 .73 0 0 1 0 1.1l-.5 .2 .5 .1a.83 .83 0 0 1 .2 .9 .83 .83 0 0 1-.7 .6h-1.3zM6.4 79h1.3M201.5 77.5h1.4l.4 .2a.73 .73 0 0 1 0 1.1l-.4 .2 .4 .1a.83 .83 0 0 1 .3 .9 .83 .83 0 0 1-.7 .6h-1.4zM201.5 79h1.4"/>
<path d="M8.4 124.4a1.13 1.13 0 0 0-1.3-.7 1.13 1.13 0 0 0-.9 1.2 1.33 1.33 0 0 0 .3 1.4 1.33 1.33 0 0 0 1.5 .3l.4-.6M203.7 124.4a1.13 1.13 0 0 0-1.3-.7 1.13 1.13 0 0 0-.9 1.2 1.32 1.32 0 0 0 .3 1.4 1.32 1.32 0 0 0 1.5 .3l.4-.6M6.4 169.8h1a1.64 1.64 0 0 1 1.1 1.6 1.64 1.64 0 0 1-1.1 1.5h-1zM201.5 169.8h1.1a1.64 1.64 0 0 1 1 1.6 1.64 1.64 0 0 1-1 1.5h-1.1zM6.6 217.4h1.1M8.4 216h-1.8v3.1h1.8M201.5 217.4h1.2M203.4 216h-1.9v3.1h1.9M6.5 263.6h1.2M8.4 262.1h-1.9v3.1M201.5 263.6h1.2M203.4 262.1h-1.9v3.1"/>
<path d="M33.4 289.2l.7-.5v3M80.4 289.4a.69 .69 0 0 1 .6-.7h.5a.73 .73 0 0 1 .5 1.1l-1.8 1.9h2.1M128 288.7h1.6l-.9 1.1a.98 .98 0 0 1 1.1 1.1 .98 .98 0 0 1-1.3 .8l-.5-.1-.3-.5M177.3 290.7h-2.2l1.5-2v3"/>
</g>
<g font-size="5">
<text x="33.1" y="8.8">1</text>
<text x="80" y="8.8">2</text>
<text x="127.5" y="8.8">3</text>
<text x="174.9" y="8.8">4</text>
<text x="5.9" y="35.3">A</text>
<text x="201.3" y="35.3">A</text>
<text x="6.2" y="81.5">B</text>
<text x="201.3" y="81.5">B</text>
<text x="6" y="127.7">C</text>
<text x="201.3" y="127.7">C</text>
<text x="6.2" y="173.8">D</text>
<text x="201.3" y="173.8">D</text>
<text x="6.3" y="220">E</text>
<text x="201.3" y="220">E</text>
<text x="6.3" y="266.2">F</text>
<text x="201.3" y="266.2">F</text>
<text x="33.1" y="292.6">1</text>
<text x="80" y="292.6">2</text>
<text x="127.5" y="292.6">3</text>
<text x="174.9" y="292.6">4</text>
</g>
<g font-size="3.7" fill="#000096">
<text x="95.6" y="148" transform="rotate(180 95.6 148)">A</text>
<text x="57.5" y="150.6" transform="rotate(180 57.5 150.6)">B</text>
</g>
<g font-size="3.4">
<text x="12" y="251.5">1</text>
<text x="14" y="246.5">#</text>
<text x="19.7" y="251.5">C1</text>
<text x="54.7" y="246.5">RefDes</text>
<text x="102" y="251.5">CAP400AP</text>
<text x="108.3" y="246.5">Name</text>
<text x="12" y="256.5">2</text>
<text x="19.7" y="256.5">C2</text>
<text x="102" y="256.5">CAP500AP</text>
<text x="12" y="261.5">3</text>
<text x="19.7" y="261.5">C3</text>
<text x="102" y="261.5">CAP100</text>
<text x="12" y="266.5">4</text>
<text x="19.7" y="266.5">D1</text>
<text x="102" y="266.5">LED</text>
<text x="124.8" y="266.9">Title</text>
<text x="12" y="271.5">5</text>
<text x="19.7" y="271.5">D2</text>
<text x="102" y="271.5">1N5221C-TAP</text>
<text x="124.8" y="272.6">Size</text>
<text x="137.5" y="272.6">Number</text>
<text x="188.3" y="272.6">Rev</text>
<text x="12" y="276.5">6</text>
<text x="12" y="281.5">7</text>
<text x="19.7" y="276.5">Q1</text>
<text x="19.7" y="281.5">R1, R2, R3, R4, R5, R6, R7, R8, R9, R10, R11, R12</text>
<text x="102" y="276.5">BD136G</text>
<text x="102" y="281.5">RES</text>
<text x="12" y="286.5">8</text>
<text x="19.7" y="286.5">U1</text>
<text x="102" y="286.5">LM358AD</text>
<text x="124.8" y="282.8">Date</text>
<text x="124.8" y="286.6">Filename</text>
<text x="170.5" y="282.8">Drawn by</text>
<text x="170.5" y="286.6">Sheet</text>
</g>
<g font-size="2.5">
<text x="76" y="98.7">R1</text>
<text x="91.2" y="99.7">Q1</text>
<text x="37.9" y="112.7">U1</text>
<text x="44.3" y="111.4">VCC</text>
<text x="59.7" y="111" transform="rotate(-90 59.7 111)">C1</text>
<text x="78.2" y="111.4">R3</text>
<text x="143.5" y="113.8" transform="rotate(-90 143.5 113.8)">C2</text>
<text x="116.2" y="114.3" transform="rotate(-90 116.2 114.3)">R4</text>
<text x="128.9" y="114.3" transform="rotate(-90 128.9 114.3)">R5</text>
<text x="159.4" y="114.3" transform="rotate(-90 159.4 114.3)">R6</text>
<text x="59.7" y="122.4" transform="rotate(-90 59.7 122.4)">GND</text>
<text x="90.8" y="124.4" transform="rotate(-90 90.8 124.4)">R2</text>
<text x="143.5" y="125" transform="rotate(-90 143.5 125)">GND</text>
<text x="44.4" y="127.5" transform="rotate(-90 44.4 127.5)">GND</text>
<text x="158.7" y="130.1" transform="rotate(-90 158.7 130.1)">GND</text>
<text x="91.8" y="143.2">U1.1</text>
<text x="53.4" y="145.7">U1.2</text>
<text x="73.1" y="147">R7</text>
<text x="133.7" y="144.4">R10</text>
<text x="161.9" y="152.3" transform="rotate(-90 161.9 152.3)">R9</text>
<text x="37.5" y="160.4" transform="rotate(-90 37.5 160.4)">R12</text>
<text x="93.4" y="159">C3</text>
<text x="111.1" y="165.1" transform="rotate(-90 111.1 165.1)">R8</text>
<text x="143.5" y="165.1" transform="rotate(-90 143.5 165.1)">D2</text>
<text x="161.9" y="170.3" transform="rotate(-90 161.9 170.3)">R11</text>
<text x="35.5" y="177.9" transform="rotate(-90 35.5 177.9)">D1</text>
<text x="143.5" y="178.3" transform="rotate(-90 143.5 178.3)">GND</text>
<text x="110.5" y="180.8" transform="rotate(-90 110.5 180.8)">GND</text>
<text x="161.3" y="183.4" transform="rotate(-90 161.3 183.4)">GND</text>
<text x="36.8" y="191" transform="rotate(-90 36.8 191)">GND</text>
</g>
<g font-size="2.1">
<text x="39.5" y="116.4">V-</text>
<text x="39.1" y="121.5">V+</text>
</g>
<g font-size="1.7">
<text x="62.5" y="99.9">Vin</text>
<text x="72.2" y="100.1">1</text>
<text x="81.5" y="100.1">2</text>
<text x="87.4" y="101.3">1</text>
<text x="96.8" y="101.3">2</text>
<text x="61.7" y="113.1" transform="rotate(-90 61.7 113.1)">2</text>
<text x="61.7" y="108.4" transform="rotate(-90 61.7 108.4)">1</text>
<text x="74.3" y="112.8">2</text>
<text x="84.1" y="112.8">1</text>
<text x="92.1" y="109.3" transform="rotate(-90 92.1 109.3)">3</text>
<text x="117.5" y="108.4" transform="rotate(-90 117.5 108.4)">1</text>
<text x="130.2" y="108.4" transform="rotate(-90 130.2 108.4)">1</text>
<text x="145.5" y="111" transform="rotate(-90 145.5 111)">1</text>
<text x="160.7" y="108.4" transform="rotate(-90 160.7 108.4)">1</text>
<text x="43.4" y="115.3">4</text>
<text x="92.1" y="118.6" transform="rotate(-90 92.1 118.6)">2</text>
<text x="117.5" y="118.2" transform="rotate(-90 117.5 118.2)">2</text>
<text x="130.2" y="118.2" transform="rotate(-90 130.2 118.2)">2</text>
<text x="145.5" y="115.7" transform="rotate(-90 145.5 115.7)">2</text>
<text x="160.7" y="118.2" transform="rotate(-90 160.7 118.2)">2</text>
<text x="43.4" y="120.4">8</text>
<text x="92.1" y="127.9" transform="rotate(-90 92.1 127.9)">1</text>
<text x="61.2" y="148.3">5</text>
<text x="69.2" y="148.3">2</text>
<text x="79" y="148.3">1</text>
<text x="87.4" y="148.3">1</text>
<text x="99.3" y="145.8">3</text>
<text x="130.6" y="145.8">1</text>
<text x="139.9" y="145.8">2</text>
<text x="163.2" y="146.5" transform="rotate(-90 163.2 146.5)">2</text>
<text x="38.8" y="154.2" transform="rotate(-90 38.8 154.2)">2</text>
<text x="48.9" y="150.9">7</text>
<text x="61.2" y="153.4">6</text>
<text x="99.3" y="150.9">2</text>
<text x="163.2" y="155.9" transform="rotate(-90 163.2 155.9)">1</text>
<text x="92.5" y="161">1</text>
<text x="96.8" y="161">2</text>
<text x="112.5" y="159.2" transform="rotate(-90 112.5 159.2)">1</text>
<text x="145.5" y="159.2" transform="rotate(-90 145.5 159.2)">1</text>
<text x="38.8" y="163.5" transform="rotate(-90 38.8 163.5)">1</text>
<text x="163.2" y="164.3" transform="rotate(-90 163.2 164.3)">2</text>
<text x="38.8" y="171.9" transform="rotate(-90 38.8 171.9)">2</text>
<text x="112.5" y="169" transform="rotate(-90 112.5 169)">2</text>
<text x="145.5" y="169" transform="rotate(-90 145.5 169)">2</text>
<text x="163.2" y="173.7" transform="rotate(-90 163.2 173.7)">1</text>
<text x="38.8" y="181.3" transform="rotate(-90 38.8 181.3)">1</text>
</g>
</svg>
